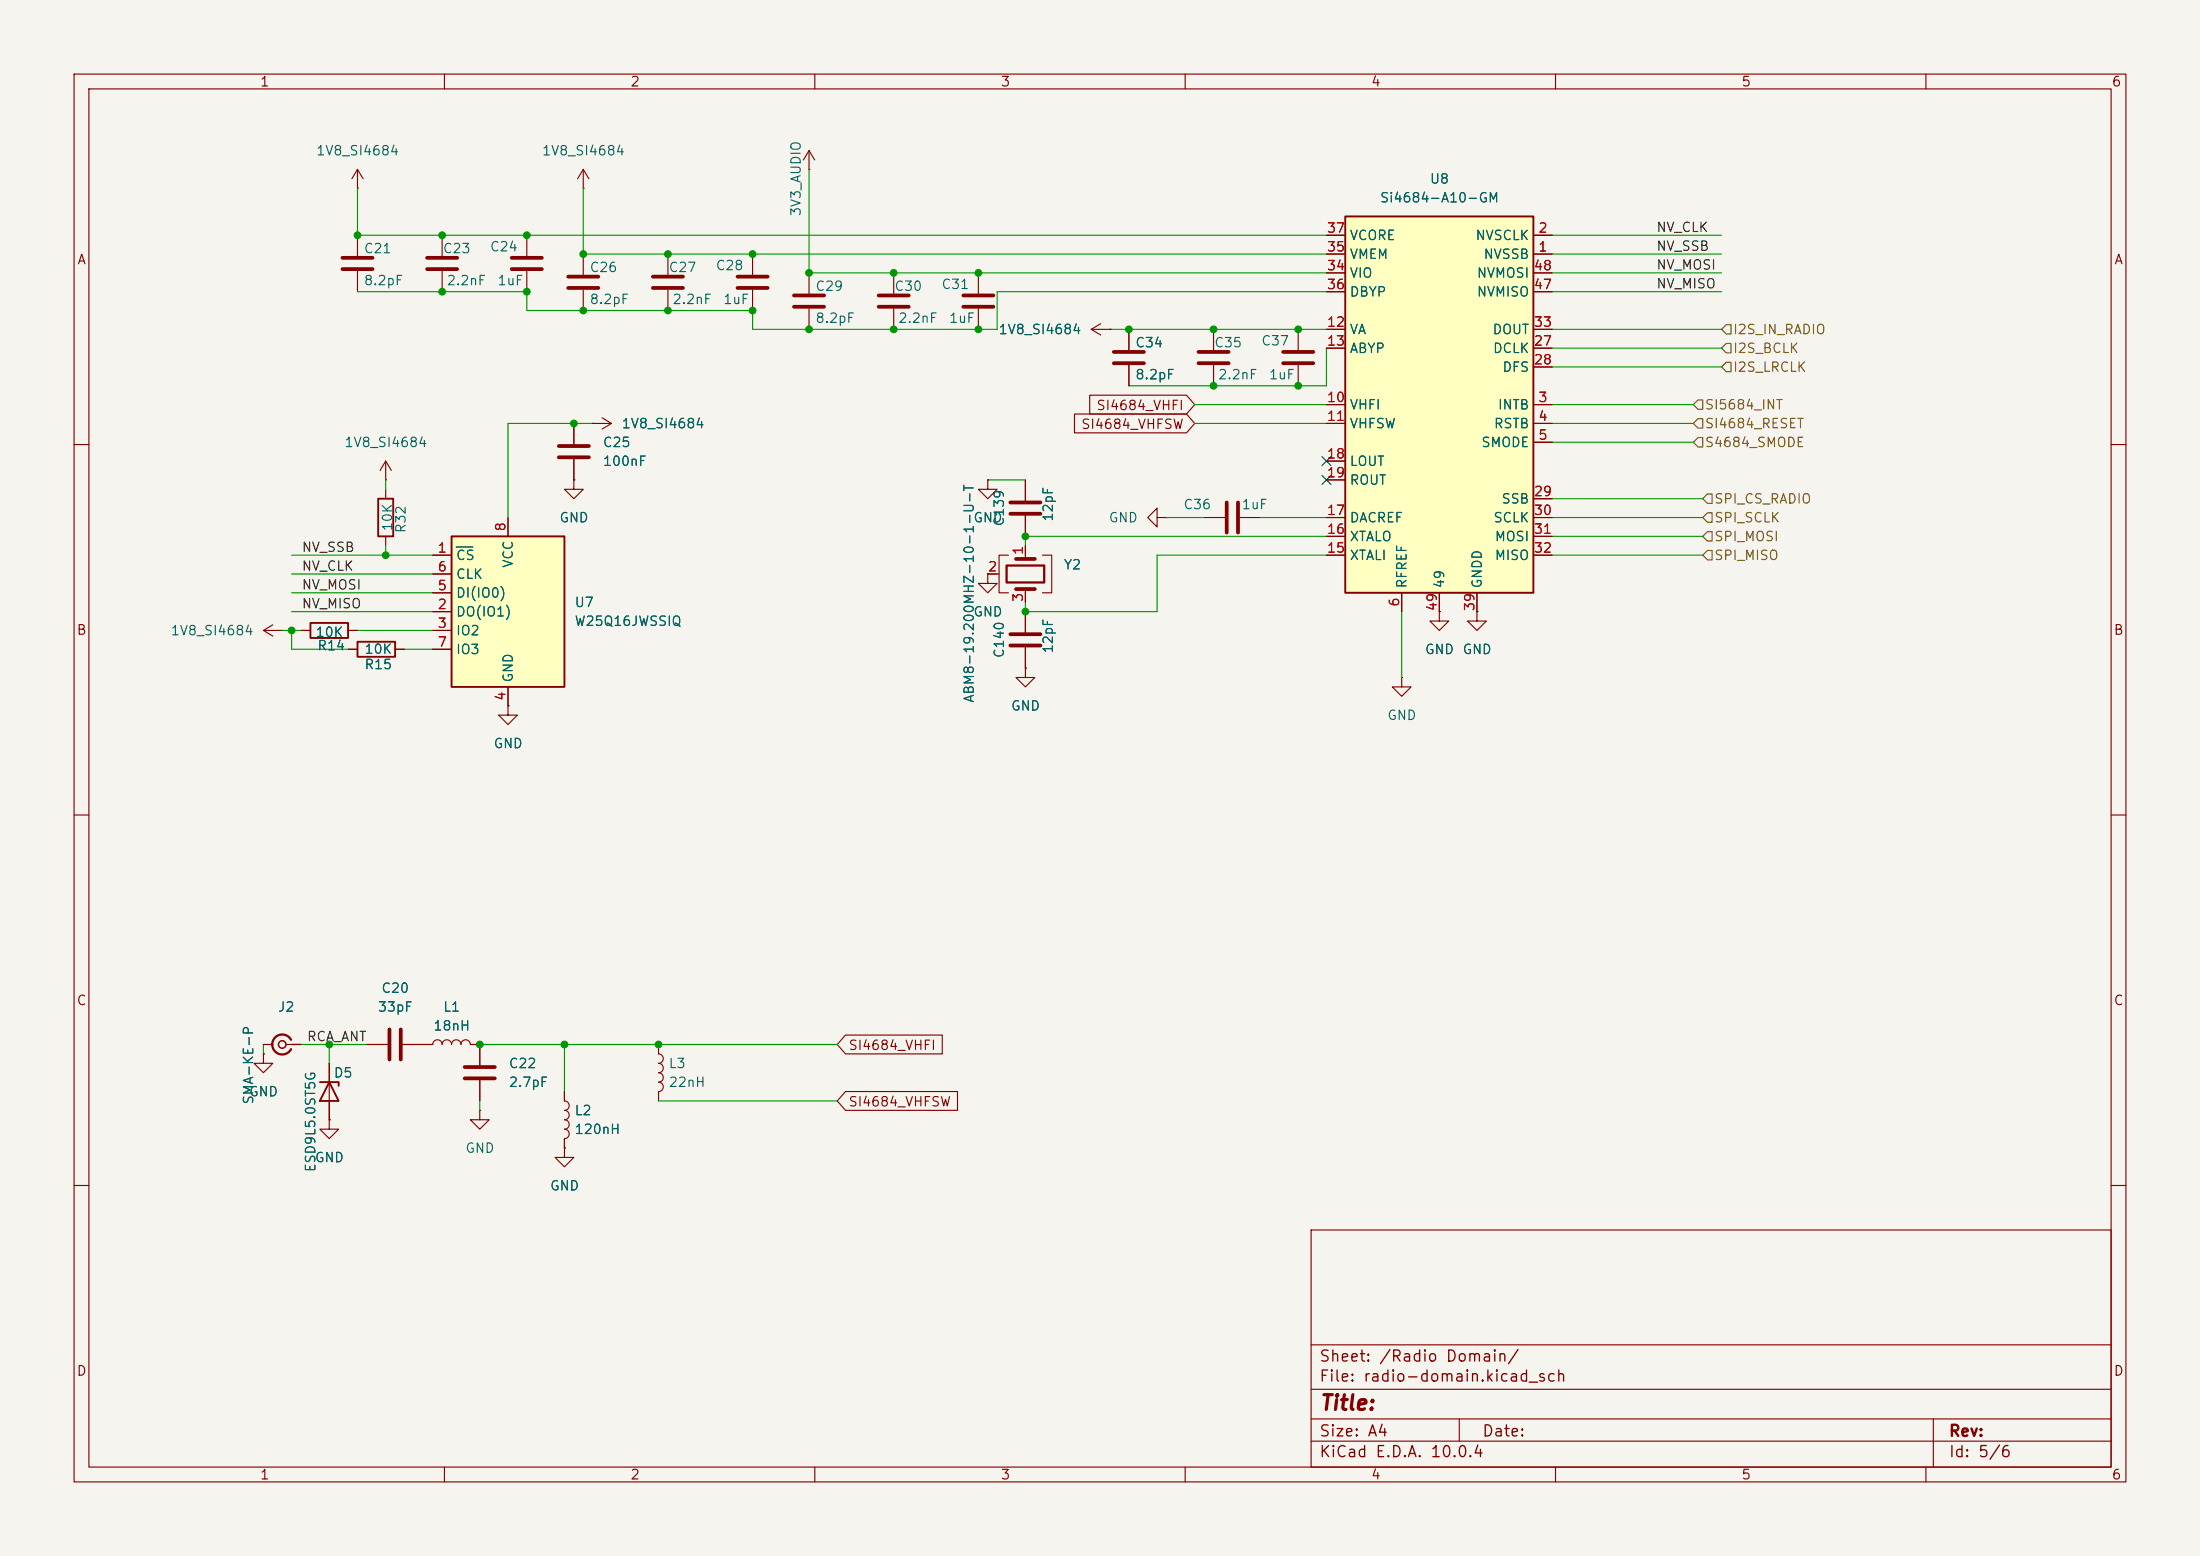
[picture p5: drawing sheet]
<svg xmlns="http://www.w3.org/2000/svg" width="297mm" height="210mm" viewBox="0 0 297 210" stroke-linecap="round" stroke-linejoin="round" font-family="sans-serif">
<path d="M0 0h297v210h-297z" fill="#f5f4ef" stroke="#f5f4ef" stroke-width=".14"/>
<g fill="none" stroke="#840000" stroke-width=".15">
<path d="M10 10h277v190h-277zM12 12h273v186h-273zM60 10v2M110 10v2M160 10v2M210 10v2M260 10v2M78.7 25.4h.1M78.7 22.9l-.7 1.2M78.7 22.9l.8 1.2M78.7 22.9v2.5M10 60h2"/>
<path d="M52.1 66v1.3M52.1 72.4v1.3M138.4 64.8v2.8M138.4 69.6v2.8M285 60h2M10 110h2M285 110h2M44.4 151.1v1.3h1.3l-1.3 1.3-1.2-1.3h1.2M44.4 151.1h.1M10 160h2M177 166h108v32h-108zM285 160h2"/>
<path d="M60 198v2M110 198v2M160 198v2M177 194.5h108M177 191.5h108M177 187.5h108M177 181.5h108M197 191.5v3M210 198v2M260 198v2M261 191.5v6.5"/>
</g>
<path d="M136.4 69.3h4.1M136.4 67.8h4.1" fill="none" stroke="#840000" stroke-width=".51"/>
<path d="M51.1 67.3h2v5.1h-2z" fill="none" stroke="#840000" stroke-width=".25"/>
<path d="M61 72.4h15.2v20.3h-15.2z" fill="#ffffc2"/>
<path d="M61 72.4h15.2v20.3h-15.2zM41.9 84.1h5.1v2h-5.1zM48.3 86.6h5v2h-5zM43.2 146.1h2.5v.5M44.4 146.1l1.3 2.5h-2.5z" fill="none" stroke="#840000" stroke-width=".25"/>
<g fill="none" stroke="#840000" stroke-width=".15">
<path d="M48.3 25.4h.1M48.3 22.9v2.5M48.3 31.8v2.7M48.3 36.6v2.8M48.3 22.9l-.8 1.2M48.3 22.9l.7 1.2M59.7 31.8v2.7M59.7 36.6v2.8M71.1 31.8v2.7M71.1 36.6v2.8M78.7 34.3v2.8M78.7 39.1v2.8"/>
<path d="M90.2 34.3v2.8M90.2 39.1v2.8M101.6 34.3v2.8M101.6 39.1v2.8M109.2 22.9h.1M109.2 20.3l.8 1.3M109.2 20.3l-.7 1.3M109.2 20.3v2.6M109.2 36.8v2.8M120.6 36.8v2.8M132.1 36.8v2.8M77.5 57.2v2.7"/>
<path d="M80 57.2h.1M80 57.2h2.5M81.3 56.4l1.2 .8M82.5 57.2l-1.2 .7M109.2 41.7v2.8M120.6 41.7v2.8M132.1 41.7v2.8M147.3 44.5l1.3 .7M147.3 44.5h2.6M148.6 43.7l-1.3 .8M149.9 44.5h.1M152.4 44.5v2.7"/>
<path d="M152.4 49.3v2.8M163.8 44.5v2.7M163.8 49.3v2.8M175.3 44.5v2.7M175.3 49.3v2.8M58.4 74.9h2.6M58.4 77.5h2.6M68.6 69.9v2.5M77.5 64.8v1.2h1.2l-1.2 1.3-1.3-1.3h1.3M77.5 64.8h.1M77.5 62v2.8M133.3 77.5v1.2h1.3l-1.3 1.3-1.2-1.3h1.2"/>
<path d="M133.3 77.5h.1M133.3 64.8v1.2h1.3l-1.3 1.3-1.2-1.3h1.2M133.3 64.8h.1M133.3 77.5h1.6M136.1 74.9h-1.2v5.1h1.2M138.4 73.7v1.7M138.4 79.5v1.8M140.7 74.9h1.3v5.1h-1.3M156.2 69.9v-1.3l-1.3 1.3 1.3 1.2v-1.2h1.3M157.5 69.9h.1M162.6 69.9h2.8M167.4 69.9h2.8"/>
<path d="M35.6 85.1h2.5M35.6 85.1l1.2 .8M36.8 84.3l-1.2 .8M38.1 85.1h.1M40.6 85.1h1.3M47 85.1h1.3M47 87.6h1.3M53.3 87.6h1.3M58.4 82.6h2.6M58.4 85.1h2.6M58.4 80h2.6M58.4 87.6h2.6"/>
<path d="M68.6 95.3v1.2h1.2l-1.2 1.3-1.3-1.3h1.3M68.6 95.3h.1M68.6 92.7v2.6M138.4 90.2v1.2h1.3l-1.3 1.3-1.2-1.3h1.2M138.4 90.2h.1M138.4 82.6v2.7M138.4 87.4v2.8M189.2 91.4v1.3h1.3l-1.3 1.3-1.2-1.3h1.2M189.2 91.4h.1M194.3 82.6v1.2h1.3l-1.3 1.3-1.3-1.3h1.3M194.3 82.6h.1M199.4 82.6v1.2h1.3l-1.3 1.3-1.3-1.3h1.3"/>
<path d="M199.4 82.6h.1M44.4 143.5v7.6M49.5 141h2.8M54.4 141h4a.64 .64 0 0 1 .7-.7 .64 .64 0 0 1 .6 .7 .64 .64 0 0 1 .6-.7 .64 .64 0 0 1 .7 .7 .64 .64 0 0 1 .6-.7 .64 .64 0 0 1 .6 .7 .64 .64 0 0 1 .7-.7 .64 .64 0 0 1 .6 .7h1.3v2.8M64.8 149.9v1.2h1.2l-1.2 1.3-1.3-1.3h1.3M64.8 149.9h.1M64.8 145.8v2.8M76.2 154.9v1.3h1.3l-1.3 1.3-1.3-1.3h1.3M76.2 154.9h.1M76.2 147.3v1.3a.64 .64 0 0 1 .6 .6 .64 .64 0 0 1-.6 .7M76.2 149.9a.64 .64 0 0 1 .6 .6 .64 .64 0 0 1-.6 .6 .64 .64 0 0 1 .6 .7 .64 .64 0 0 1-.6 .6 .64 .64 0 0 1 .6 .6 .64 .64 0 0 1-.6 .7v1.2M88.9 141v1.2a.64 .64 0 0 1 .6 .7 .64 .64 0 0 1-.6 .6 .64 .64 0 0 1 .6 .7 .64 .64 0 0 1-.6 .6 .64 .64 0 0 1 .6 .6 .64 .64 0 0 1-.6 .7"/>
<path d="M88.9 146.1a.64 .64 0 0 1 .6 .6 .64 .64 0 0 1-.6 .6v1.3"/>
</g>
<path d="M61.6 73.8h2.2" fill="none" stroke="#006464" stroke-width=".15"/>
<g fill="none" stroke="#840000" stroke-width=".51">
<path d="M46.2 34.8h4.1M46.2 36.3h4.1M57.7 34.8h4M57.7 36.3h4M69.1 34.8h4.1M69.1 36.3h4.1M76.7 37.3h4.1M76.7 38.9h4.1M88.1 37.3h4.1M88.1 38.9h4.1M99.6 37.3h4M99.6 38.9h4"/>
<path d="M107.2 39.9h4.1M118.6 39.9h4.1M130 39.9h4.1M107.2 41.4h4.1M118.6 41.4h4.1M130 41.4h4.1M150.4 47.5h4M150.4 49h4M161.8 47.5h4.1M161.8 49h4.1M173.2 47.5h4.1M173.2 49h4.1"/>
<path d="M75.4 60.2h4.1M75.4 61.7h4.1M137.2 75.4h2.5M137.2 79.5h2.5M165.6 67.8v4.1M167.1 67.8v4.1M136.4 87.1h4.1M136.4 85.6h4.1M52.6 138.9v4.1M54.1 138.9v4.1M62.7 145.5h4.1M62.7 144h4.1"/>
</g>
<path d="M135.9 76.3h5.1v2.3h-5.1z" fill="none" stroke="#840000" stroke-width=".3"/>
<path d="M181.6 29.2h25.4v50.8h-25.4z" fill="#ffffc2"/>
<path d="M181.6 29.2h25.4v50.8h-25.4z" fill="none" stroke="#840000" stroke-width=".25"/>
<g fill="none" stroke="#840000" stroke-width=".15">
<path d="M179.1 34.3h2.5M179.1 31.8h2.5M179.1 36.8h2.5M179.1 39.4h2.5M207 34.3h2.5M207 31.8h2.5M207 36.8h2.5M207 39.4h2.5M77.5 57.2v2.7M80 57.2h.1M145.1 55.9h15.1l1.1 1.3-1.1 1.2h-15.1zM147.1 53.3h13.1l1.1 1.3-1.1 1.3h-13.1z"/>
<path d="M149.9 44.5h.1M152.4 44.5v2.7M152.4 49.3v2.8M179.1 54.6h2.5M179.1 57.2h2.5M179.1 44.5h2.5M179.1 47h2.5M207 54.6h2.5M207 57.2h2.5M207 59.7h2.5M207 44.5h2.5M207 47h2.5"/>
<path d="M207 49.5h2.5M52.1 64.8h.1M52.1 62.2l-.8 1.3M52.1 62.2l.7 1.3M52.1 62.2v2.6M58.4 74.9h2.6M58.4 77.5h2.6M68.6 69.9v2.5M77.5 64.8h.1M77.5 62v2.8M133.3 77.5h.1M133.3 64.8h.1"/>
<path d="M133.3 77.5h1.3M138.4 64.8v2.8M138.4 69.6v2.8M138.4 73.7v1.2M179.1 74.9h2.5M179.1 72.4h2.5M179.1 69.9h2.5M179.1 62.2h2.5M179.1 64.8h2.5M207 74.9h2.5M207 72.4h2.5M207 69.9h2.5"/>
<path d="M207 67.3h2.5M40.6 85.1h1.3M47 85.1h1.3M47 87.6h1.3M53.3 87.6h1.3M58.4 82.6h2.6M58.4 85.1h2.6M58.4 80h2.6M58.4 87.6h2.6M68.6 95.3h.1M68.6 92.7v2.6M138.4 90.2h.1"/>
<path d="M138.4 80v1.3M138.4 82.6v2.7M138.4 87.4v2.8M189.2 80v2.6M194.3 82.6h.1M194.3 80v2.6M199.4 82.6h.1M199.4 80v2.6M114.1 139.7h13.1v2.5h-13.1l-1.1-1.2zM35.6 142.2v1.3h1.2l-1.2 1.3-1.3-1.3h1.3M35.6 142.2h.1M35.6 141h1.2"/>
<path d="M38.6 141h2M44.4 151.1h.1M44.4 143.5v2.6M44.4 148.6v2.5M49.5 141h2.8M54.4 141h4M63.5 141h1.3v2.8M64.8 145.8v2.8M76.2 154.9h.1M76.2 147.3v1.3M76.2 153.7v1.2M114.1 147.3h15.2v2.6h-15.2l-1.1-1.3z"/>
</g>
<circle cx="38.1" cy="141" r=".51" fill="none" stroke="#840000" stroke-width=".2"/>
<path d="M39.3 140.3a1.35 1.35 0 0 0-2.1-.4 1.35 1.35 0 0 0 0 2.1 1.35 1.35 0 0 0 2.1-.4" fill="none" stroke="#840000" stroke-width=".3"/>
<path d="M229.2 54h.7v1.2h-.7l-.6-.6zM229.2 56.5h.7v1.3h-.7l-.6-.6zM229.2 59.1h.7v1.2h-.7l-.6-.6zM233 43.8h.7v1.3h-.7l-.6-.6zM233 48.9h.7v1.3h-.7l-.6-.7zM233 46.4h.7v1.2h-.7l-.6-.6zM229.9 69.9l.6-.7h.6v1.3h-.6zM230.5 71.8h.6v1.2h-.6l-.6-.6zM230.5 74.3h.6v1.3h-.6l-.6-.7zM230.5 66.7h.6v1.2h-.6l-.6-.6z" fill="none" stroke="#725600" stroke-width=".15"/>
<g fill="none" stroke="#009600" stroke-width=".15">
<path d="M48.3 25.4v6.4h130.8M48.3 39.4h22.8v2.5h30.5v2.6h33v-5.1h44.5M78.7 25.4v8.9h100.4M109.2 22.9v13.9h69.9M209.5 31.8h22.9M209.5 34.3h22.9M209.5 39.4h22.9M209.5 36.8h22.9M80 57.2h-11.4v12.7M149.9 44.5h29.2M161.3 57.2h17.8M161.3 54.6h17.8"/>
<path d="M179.1 47v5.1h-26.7M209.5 57.2h19.1M209.5 59.7h19.1M209.5 44.5h22.9M209.5 49.5h22.9M209.5 47h22.9M209.5 54.6h19.1M39.4 74.9h19M39.4 77.5h19M52.1 64.8v1.2M52.1 73.7v1.2M133.3 64.8h5.1"/>
<path d="M157.5 69.9h5.1M170.2 69.9h8.9M179.1 72.4h-40.7v1.3M179.1 74.9h-22.9v7.7h-17.8v-1.3M209.5 72.4h20.4M209.5 67.3h20.4M209.5 69.9h20.4M209.5 74.9h20.4M38.1 85.1h2.5M39.4 85.1v2.5h7.6M39.4 82.6h19M39.4 80h19"/>
<path d="M48.3 85.1h10.1M54.6 87.6h3.8M189.2 82.6v8.8M35.6 141v1.2M40.6 141h8.9M44.4 141v2.5M64.8 141h48.2M64.8 148.6v1.3M76.2 141v6.3M88.9 148.6h24.1"/>
</g>
<path d="M178.5 64.2l1.2 1.2M178.5 61.6l1.2 1.2M179.7 64.2l-1.2 1.2M179.7 61.6l-1.2 1.2" fill="none" stroke="#000084" stroke-width=".15"/>
<path d="M61.6 73.8h2.2" fill="none" stroke="#006464" stroke-width=".15"/>
<g fill="#009600" stroke="#009600" stroke-width=".14">
<circle cx="39.4" cy="85.1" r=".46"/>
<circle cx="52.1" cy="74.9" r=".46"/>
<circle cx="132.1" cy="36.8" r=".46"/>
<circle cx="132.1" cy="44.5" r=".46"/>
<circle cx="163.8" cy="44.5" r=".46"/>
<circle cx="175.3" cy="44.5" r=".46"/>
<circle cx="101.6" cy="34.3" r=".46"/>
<circle cx="120.6" cy="36.8" r=".46"/>
<circle cx="120.6" cy="44.5" r=".46"/>
<circle cx="101.6" cy="41.9" r=".46"/>
<circle cx="109.2" cy="36.8" r=".46"/>
<circle cx="44.4" cy="141" r=".46"/>
<circle cx="88.9" cy="141" r=".46"/>
<circle cx="76.2" cy="141" r=".46"/>
<circle cx="64.8" cy="141" r=".46"/>
<circle cx="78.7" cy="41.9" r=".46"/>
<circle cx="78.7" cy="34.3" r=".46"/>
<circle cx="77.5" cy="57.2" r=".46"/>
<circle cx="109.2" cy="44.5" r=".46"/>
<circle cx="71.1" cy="31.8" r=".46"/>
<circle cx="59.7" cy="31.8" r=".46"/>
<circle cx="90.2" cy="41.9" r=".46"/>
<circle cx="90.2" cy="34.3" r=".46"/>
<circle cx="48.3" cy="31.8" r=".46"/>
<circle cx="59.7" cy="39.4" r=".46"/>
<circle cx="71.1" cy="39.4" r=".46"/>
<circle cx="152.4" cy="44.5" r=".46"/>
<circle cx="138.4" cy="82.6" r=".46"/>
<circle cx="163.8" cy="52.1" r=".46"/>
<circle cx="175.3" cy="52.1" r=".46"/>
<circle cx="138.4" cy="72.4" r=".46"/>
</g>
<text font-size="2" fill="#840000" x="178" y="190.8">Title:</text>
<g font-size="1.5" fill="#840000">
<text x="178" y="184.2">Sheet: /Radio Domain/</text>
<text x="178" y="186.9">File: radio-domain.kicad_sch</text>
<text x="178" y="197.1">KiCad E.D.A. 10.0.4</text>
<text x="178" y="194.3">Size: A4</text>
<text x="200" y="194.3">Date:</text>
<text x="263" y="194.3">Rev:</text>
<text x="263" y="197.1">Id: 5/6</text>
</g>
<g font-size="1.3" fill="#840000">
<text x="35" y="12">1</text>
<text x="85" y="12">2</text>
<text x="135" y="12">3</text>
<text x="185" y="12">4</text>
<text x="235" y="12">5</text>
<text x="285" y="12">6</text>
<text x="10.3" y="36">A</text>
<text x="285.3" y="36">A</text>
<text x="145.9" y="58.2">SI4684_VHFSW</text>
<text x="147.9" y="55.7">SI4684_VHFI</text>
<text x="10.3" y="86">B</text>
<text x="285.3" y="86">B</text>
<text x="10.3" y="136">C</text>
<text x="285.3" y="136">C</text>
<text x="114.5" y="142">SI4684_VHFI</text>
<text x="114.5" y="149.7">SI4684_VHFSW</text>
<text x="10.3" y="186">D</text>
<text x="285.3" y="186">D</text>
<text x="35" y="200">1</text>
<text x="85" y="200">2</text>
<text x="135" y="200">3</text>
<text x="185" y="200">4</text>
<text x="235" y="200">5</text>
<text x="285" y="200">6</text>
</g>
<g font-size="1.3" fill="#006464">
<text x="42.6" y="21.3">1V8_SI4684</text>
<text x="73.1" y="21.3">1V8_SI4684</text>
<text x="108.4" y="29.3" transform="rotate(-90 108.4 29.3)">3V3_AUDIO</text>
<text x="186.2" y="27.6">Si4684-A10-GM</text>
<text x="192.9" y="25.1">U8</text>
<text x="49" y="34.5">C21</text>
<text x="59.7" y="34.5">C23</text>
<text x="66" y="34.2">C24</text>
<text x="182.1" y="35.3">VMEM</text>
<text x="182.1" y="32.7">VCORE</text>
<text x="199.1" y="32.7">NVSCLK</text>
<text x="200.2" y="35.3">NVSSB</text>
<text x="49" y="38.8">8.2pF</text>
<text x="60.2" y="38.8">2.2nF</text>
<text x="67.1" y="38.8">1uF</text>
<text x="79.5" y="37">C26</text>
<text x="79.5" y="41.4">8.2pF</text>
<text x="90.2" y="37">C27</text>
<text x="90.7" y="41.4">2.2nF</text>
<text x="96.5" y="36.8">C28</text>
<text x="97.5" y="41.4">1uF</text>
<text x="110" y="39.6">C29</text>
<text x="120.7" y="39.6">C30</text>
<text x="127" y="39.3">C31</text>
<text x="182.1" y="37.8">VIO</text>
<text x="182.1" y="40.3">DBYP</text>
<text x="199.3" y="40.3">NVMISO</text>
<text x="199.3" y="37.8">NVMOSI</text>
<text x="110" y="43.9">8.2pF</text>
<text x="121.2" y="43.9">2.2nF</text>
<text x="128" y="43.9">1uF</text>
<text x="134.7" y="45.4">1V8_SI4684</text>
<text x="153.2" y="47.2">C34</text>
<text x="163.8" y="47.2">C35</text>
<text x="170.2" y="46.9">C37</text>
<text x="182.1" y="45.4">VA</text>
<text x="182.1" y="48">ABYP</text>
<text x="201.4" y="45.4">DOUT</text>
<text x="201.5" y="48">DCLK</text>
<text x="153.2" y="51.5">8.2pF</text>
<text x="164.3" y="51.5">2.2nF</text>
<text x="171.2" y="51.5">1uF</text>
<text x="202.7" y="50.5">DFS</text>
<text x="83.8" y="58.1">1V8_SI4684</text>
<text x="182.1" y="55.6">VHFI</text>
<text x="182.1" y="58.1">VHFSW</text>
<text x="201.6" y="58.1">RSTB</text>
<text x="202.1" y="55.6">INTB</text>
<text x="46.4" y="60.7">1V8_SI4684</text>
<text x="81.3" y="63.2">100nF</text>
<text x="81.3" y="60.7">C25</text>
<text x="182.1" y="63.2">LOUT</text>
<text x="182.1" y="65.7">ROUT</text>
<text x="199.9" y="60.7">SMODE</text>
<text x="53.3" y="71.8" transform="rotate(-90 53.3 71.8)">10K</text>
<text x="75.4" y="70.8">GND</text>
<text x="131.3" y="70.8">GND</text>
<text x="135.8" y="71.1" transform="rotate(-90 135.8 71.1)">C139</text>
<text x="142.4" y="70.5" transform="rotate(-90 142.4 70.5)">12pF</text>
<text x="149.6" y="70.8">GND</text>
<text x="159.7" y="69">C36</text>
<text x="167.5" y="69">1uF</text>
<text x="182.1" y="70.8">DACREF</text>
<text x="201.5" y="70.8">SCLK</text>
<text x="202.6" y="68.3">SSB</text>
<text x="55.1" y="72.1" transform="rotate(-90 55.1 72.1)">R32</text>
<text x="61.5" y="75.9">CS</text>
<text x="69.6" y="76.7" transform="rotate(-90 69.6 76.7)">VCC</text>
<text x="143.5" y="77.2">Y2</text>
<text x="182.1" y="75.9">XTALI</text>
<text x="182.1" y="73.4">XTALO</text>
<text x="201.7" y="73.4">MOSI</text>
<text x="201.7" y="75.9">MISO</text>
<text x="61.5" y="83.5">DO(IO1)</text>
<text x="61.5" y="81">DI(IO0)</text>
<text x="61.5" y="78.4">CLK</text>
<text x="77.5" y="82.3">U7</text>
<text x="131.3" y="83.5">GND</text>
<text x="190.2" y="79.5" transform="rotate(-90 190.2 79.5)">RFREF</text>
<text x="195.3" y="79.5" transform="rotate(-90 195.3 79.5)">49</text>
<text x="200.4" y="79.5" transform="rotate(-90 200.4 79.5)">GNDD</text>
<text x="22.9" y="86.1">1V8_SI4684</text>
<text x="42.5" y="86.3">10K</text>
<text x="42.8" y="88.1">R14</text>
<text x="49.1" y="88.6">10K</text>
<text x="61.5" y="86.1">IO2</text>
<text x="61.5" y="88.6">IO3</text>
<text x="77.5" y="84.8">W25Q16JWSSIQ</text>
<text x="135.8" y="88.9" transform="rotate(-90 135.8 88.9)">C140</text>
<text x="142.4" y="88.3" transform="rotate(-90 142.4 88.3)">12pF</text>
<text x="192.3" y="88.6">GND</text>
<text x="197.4" y="88.6">GND</text>
<text x="49.1" y="90.6">R15</text>
<text x="69.6" y="92.2" transform="rotate(-90 69.6 92.2)">GND</text>
<text x="131.8" y="94.9" transform="rotate(-90 131.8 94.9)">ABM8-19.200MHZ-10-1-U-T</text>
<text x="66.5" y="101.3">GND</text>
<text x="136.4" y="96.2">GND</text>
<text x="187.2" y="97.5">GND</text>
<text x="37.4" y="136.9">J2</text>
<text x="50.9" y="136.9">33pF</text>
<text x="51.4" y="134.3">C20</text>
<text x="59.7" y="136.9">L1</text>
<text x="58.4" y="139.4">18nH</text>
<text x="33.5" y="148.3">GND</text>
<text x="34.5" y="149.2" transform="rotate(-90 34.5 149.2)">SMA-KE-P</text>
<text x="45" y="145.8">D5</text>
<text x="68.6" y="144.5">C22</text>
<text x="68.6" y="147">2.7pF</text>
<text x="90.2" y="147">22nH</text>
<text x="90.2" y="144.5">L3</text>
<text x="62.7" y="155.9">GND</text>
<text x="77.5" y="150.8">L2</text>
<text x="77.5" y="153.4">120nH</text>
<text x="42.4" y="157.2">GND</text>
<text x="42.9" y="158.3" transform="rotate(-90 42.9 158.3)">ESD9L5.0ST5G</text>
<text x="74.2" y="161">GND</text>
</g>
<g font-size="1.3" fill="#a90000">
<text x="179" y="34.3">35</text>
<text x="179" y="31.7">37</text>
<text x="207.6" y="34.3">1</text>
<text x="207.6" y="31.7">2</text>
<text x="179" y="36.8">34</text>
<text x="179" y="39.3">36</text>
<text x="207" y="39.3">47</text>
<text x="207" y="36.8">48</text>
<text x="179" y="44.4">12</text>
<text x="179" y="47">13</text>
<text x="207" y="47">27</text>
<text x="207" y="44.4">33</text>
<text x="207" y="49.5">28</text>
<text x="179" y="54.6">10</text>
<text x="179" y="57.1">11</text>
<text x="207.6" y="54.6">3</text>
<text x="207.6" y="57.1">4</text>
<text x="207.6" y="59.7">5</text>
<text x="179" y="62.2">18</text>
<text x="179" y="64.7">19</text>
<text x="68.6" y="71.8" transform="rotate(-90 68.6 71.8)">8</text>
<text x="179" y="69.8">17</text>
<text x="207" y="67.3">29</text>
<text x="207" y="69.8">30</text>
<text x="59" y="74.9">1</text>
<text x="59" y="77.4">6</text>
<text x="133.3" y="77.4">2</text>
<text x="138.4" y="75" transform="rotate(-90 138.4 75)">1</text>
<text x="179" y="74.9">15</text>
<text x="179" y="72.4">16</text>
<text x="207" y="72.4">31</text>
<text x="207" y="74.9">32</text>
<text x="59" y="82.5">2</text>
<text x="59" y="80">5</text>
<text x="138.4" y="81.4" transform="rotate(-90 138.4 81.4)">3</text>
<text x="189.2" y="82" transform="rotate(-90 189.2 82)">6</text>
<text x="194.3" y="82.6" transform="rotate(-90 194.3 82.6)">49</text>
<text x="199.4" y="82.6" transform="rotate(-90 199.4 82.6)">39</text>
<text x="59" y="85.1">3</text>
<text x="59" y="87.6">7</text>
<text x="68.6" y="94.7" transform="rotate(-90 68.6 94.7)">4</text>
</g>
<g font-size="1.3" fill="#0f0f0f">
<text x="223.5" y="31.6">NV_CLK</text>
<text x="223.5" y="34.2">NV_SSB</text>
<text x="223.5" y="39.2">NV_MISO</text>
<text x="223.5" y="36.7">NV_MOSI</text>
<text x="40.6" y="77.3">NV_CLK</text>
<text x="40.6" y="74.8">NV_SSB</text>
<text x="40.6" y="79.9">NV_MOSI</text>
<text x="40.6" y="82.4">NV_MISO</text>
<text x="41.3" y="140.8">RCA_ANT</text>
</g>
<g font-size="1.3" fill="#725600">
<text x="233.9" y="45.4">I2S_IN_RADIO</text>
<text x="233.9" y="48">I2S_BCLK</text>
<text x="233.9" y="50.5">I2S_LRCLK</text>
<text x="230.1" y="55.6">SI5684_INT</text>
<text x="230.1" y="58.1">SI4684_RESET</text>
<text x="230.1" y="60.7">S4684_SMODE</text>
<text x="231.3" y="68.3">SPI_CS_RADIO</text>
<text x="231.3" y="70.8">SPI_SCLK</text>
<text x="231.3" y="73.4">SPI_MOSI</text>
<text x="231.3" y="75.9">SPI_MISO</text>
</g>
</svg>
